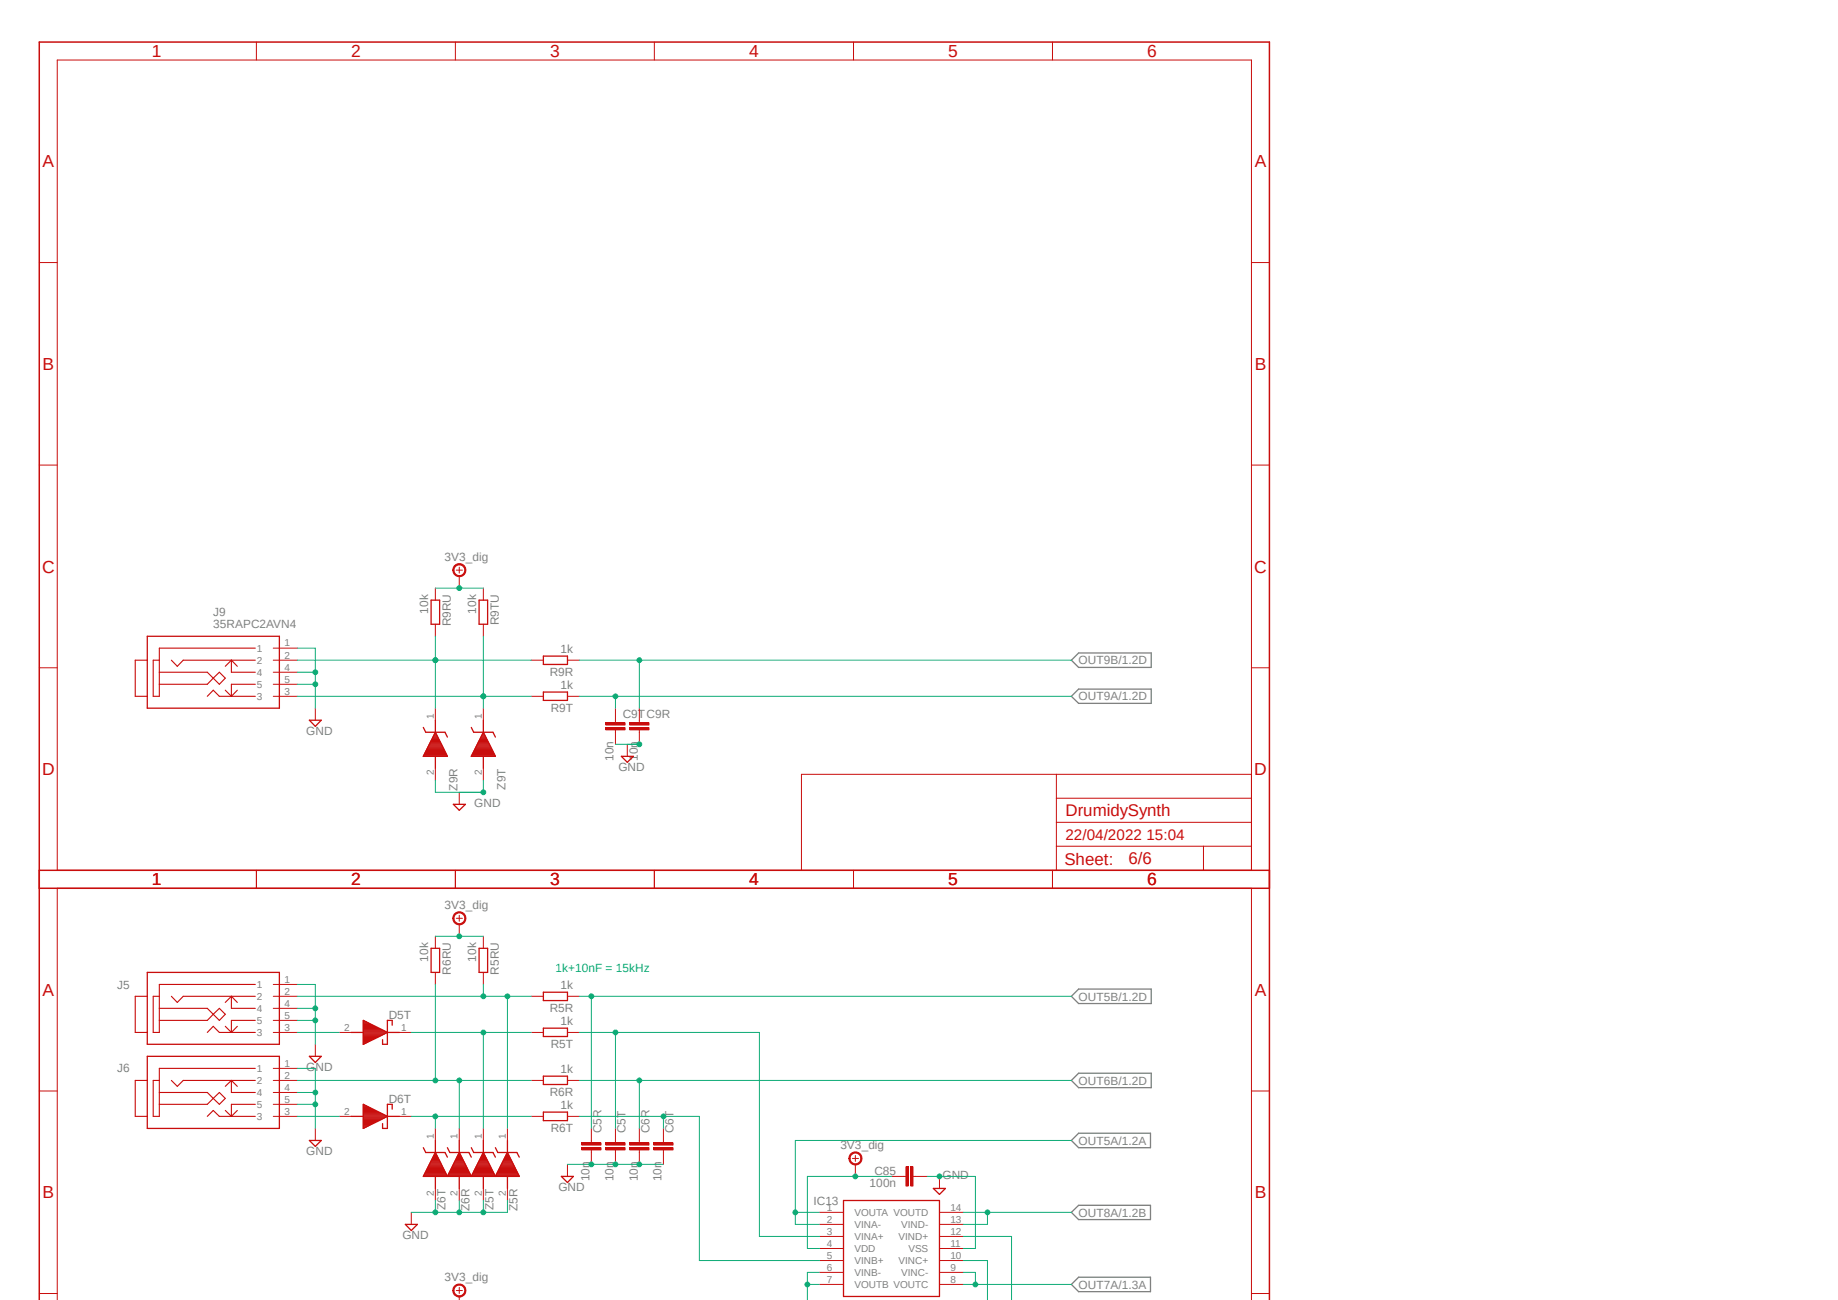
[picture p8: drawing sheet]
<svg xmlns="http://www.w3.org/2000/svg" width="420mm" height="297mm" viewBox="0 0 420 297" stroke-linecap="round" stroke-linejoin="round" font-family="sans-serif">
<path d="M8.4 9.2l141.8 287.9M290.5 9.2l-141.7 287.9" fill="none" stroke="#fff" stroke-width=".23"/>
<path d="M244.8 150.8l1.7-1.6h16.6v3.3h-16.6zM246.5 157.4h16.6v3.3h-16.6l-1.7-1.6zM244.8 227.6l1.7-1.6h16.6v3.3h-16.6zM246.5 245.2h16.6v3.3h-16.6l-1.7-1.7zM244.8 260.6l1.7-1.7h16.4v3.3h-16.4zM244.8 277l1.7-1.6h16.4v3.2h-16.4zM244.8 293.5l1.7-1.7h16.4v3.3h-16.4z" fill="none" stroke="#808080" stroke-width=".3"/>
<path d="M9 297.1v-98.3h281.1v98.3" fill="none" stroke="#c90d0c" stroke-width=".34"/>
<g fill="none" stroke="#c90d0c" stroke-width=".23">
<path d="M58.6 198.8v4.1M104.1 198.8v4.1M149.5 198.8v4.1M195 198.8v4.1M240.5 198.8v4.1M62.4 224.9h5.5M62.4 227.6h5.5M62.4 235.9h5.5M62.4 230.4h5.5M62.4 233.1h5.5M9 249.3h4.1M62.4 244.1h5.5"/>
<path d="M62.4 246.8h5.5M62.4 255.1h5.5M62.4 249.6h5.5M62.4 252.3h5.5M286 249.3h4.1M187.2 277h5.5M187.2 279.7h5.5M194.8 264.7h1.4M195.5 264v1.3M214.7 277h5.4M214.7 279.7h5.4M9 295.5h4.1"/>
<path d="M13.1 297.1v-94.2h272.9v94.2M187.2 282.5h5.5M187.2 285.2h5.5M187.2 288h5.5M187.2 290.7h5.5M187.2 293.5h5.5M214.7 282.5h5.4M214.7 285.2h5.4M214.7 288h5.4M214.7 290.7h5.4M214.7 293.5h5.4M286 295.5h4.1"/>
</g>
<path d="M33.7 222.2h30.1v16.4h-30.1zM33.7 241.3h30.1v16.5h-30.1zM192.7 274.3h22v21.9h-22z" fill="none" stroke="#c90d0c" stroke-width=".3"/>
<g fill="none" stroke="#c90d0c" stroke-width=".25">
<path d="M33.7 227.6h-2.8v8.3h2.8M36.4 230.4h11l2.7 2.7 1.4-1.4-1.4-1.3-2.7 2.7h-11M39.2 227.6l1.3 1.4 1.4-1.4h16.4M47.4 235.9l1.3-1.4 1.4 1.4h8.2M51.5 234.5l1.4 1.4M52.9 227.6v2.8h5.4M52.9 227.6l-1.4 1.4M52.9 227.6l1.3 1.4M54.2 234.5l-1.3 1.4M58.3 224.9h-21.9v11h-1.4v-8.3h1.4M58.3 233.1h-5.4v2.8M33.7 246.8h-2.8v8.3h2.8"/>
<path d="M36.4 249.6h11l1.3 1.4M39.2 246.8l1.3 1.4 1.4-1.4h16.4M47.4 255.1l1.3-1.4 1.4 1.4h8.2M48.7 251l1.4-1.4 1.4 1.4-1.4 1.3zM48.7 251l-1.3 1.3h-11M51.5 253.7l1.4 1.4M52.9 246.8v2.8h5.4M52.9 246.8l-1.4 1.4M52.9 246.8l1.3 1.4M54.2 253.7l-1.3 1.4M58.3 244.1h-21.9v11h-1.4v-8.3h1.4M58.3 252.3h-5.4v2.8"/>
</g>
<path d="M194.3 263.7a1.51 1.51 0 0 1 2.4 .1 1.51 1.51 0 0 1-.8 2.3 1.51 1.51 0 0 1-1.9-1.4h.2a1.24 1.24 0 0 1 1.7-1.2 1.24 1.24 0 0 1 .4 2 1.24 1.24 0 0 1-2-.4l-.1-.4h-.2z" fill-rule="evenodd" fill="#c90d0c"/>
<path d="M194.3 263.7a1.51 1.51 0 0 1 2.4 .1 1.51 1.51 0 0 1-.8 2.3 1.51 1.51 0 0 1-1.9-1.4h.2a1.24 1.24 0 0 1 1.7-1.2 1.24 1.24 0 0 1 .4 2 1.24 1.24 0 0 1-2-.4l-.1-.4h-.2zM195.5 266v2.8M206.4 268.8h.6M208.6 268.8h.6M214.7 268.8v2.7" fill="none" stroke="#c90d0c" stroke-width=".23"/>
<path d="M213.3 271.5h2.7l-1.3 1.4z" fill="none" stroke="#c90d0c" stroke-width=".3"/>
<path d="M208.1 266.6h.5v4.4h-.5z" fill-rule="evenodd" fill="#c90d0c"/>
<path d="M208.1 266.6h.5v4.4h-.5z" fill="none" stroke="#c90d0c" stroke-width=".23"/>
<path d="M207 266.6h.5v4.4h-.5z" fill-rule="evenodd" fill="#c90d0c"/>
<g fill="none" stroke="#c90d0c" stroke-width=".23">
<path d="M72.1 238.6v2.7M77.6 235.9h2.7M91.3 235.9h2.7M121.4 235.9h2.8M121.4 227.6h2.8M129.7 235.9h2.7M129.7 227.6h2.7M72.1 257.8v2.8M77.6 255.1h2.7M91.3 255.1h2.7M121.4 255.1h2.8M121.4 246.8h2.8"/>
<path d="M129.7 255.1h2.7M129.7 246.8h2.7M135.1 260.6v.5M135.1 262.8v.5M203.7 268.8h2.7M207 266.6h.5v4.4h-.5zM209.2 268.8h2.7"/>
</g>
<g fill="none" stroke="#c90d0c" stroke-width=".3">
<path d="M80.3 235.9h2.7M83 233.1l5.5 2.8-5.5 2.7zM83 238.5h.2M83 238.3h.6M83 238.1h1M83 237.9h1.5M83 237.7h1.9M83 237.5h2.3M83 237.3h2.7M83 237.1h3.1M83 236.9h3.6M83 236.6h4"/>
<path d="M83 236.4h4.4M83 236.2h4.8M83 236h5.2M83 235.8h5.3M83 235.6h4.9M83 235.4h4.5M83 235.2h4.1M83 234.9h3.7M83 234.7h3.2M83 234.5h2.8M83 234.3h2.4M83 234.1h2"/>
<path d="M83 233.9h1.5M83 233.7h1.1M83 233.5h.7M83 233.3h.3M88.5 235.9h2.8M89.6 234.2v-1.1h-1.1v5.5h-1.1v-1.1M124.2 226.7h5.5v1.9h-5.5zM124.2 234.9h5.5v1.9h-5.5zM70.7 241.3h2.7l-1.3 1.4zM80.3 255.1h2.7M83 252.3l5.5 2.8-5.5 2.7zM83 257.7h.2"/>
<path d="M83 257.5h.7M83 257.3h1.1M83 257.1h1.5M83 256.9h1.9M83 256.7h2.3M83 256.5h2.8M83 256.2h3.2M83 256h3.6M83 255.8h4M83 255.6h4.4M83 255.4h4.8M83 255.2h5.3"/>
<path d="M83 255h5.3M83 254.8h4.9M83 254.6h4.5M83 254.3h4M83 254.1h3.6M83 253.9h3.2M83 253.7h2.8M83 253.5h2.3M83 253.3h1.9M83 253.1h1.5M83 252.9h1.1M83 252.6h.7"/>
<path d="M83 252.4h.3M88.5 255.1h2.8M89.6 253.4v-1.1h-1.1v5.5h-1.1v-1.1M124.2 254.1h5.5v1.9h-5.5zM124.2 245.9h5.5v1.9h-5.5zM70.7 260.6h2.7l-1.3 1.3z"/>
</g>
<path d="M132.9 262.2h4.4v.5h-4.4z" fill-rule="evenodd" fill="#c90d0c"/>
<path d="M132.9 262.2h4.4v.5h-4.4z" fill="none" stroke="#c90d0c" stroke-width=".23"/>
<path d="M132.9 261.1h4.4v.5h-4.4z" fill-rule="evenodd" fill="#c90d0c"/>
<path d="M135.1 257.8v2.8M132.9 261.1h4.4v.5h-4.4zM135.1 263.3v2.7M140.6 260.6v.5M140.6 262.8v.5" fill="none" stroke="#c90d0c" stroke-width=".23"/>
<path d="M138.4 262.2h4.4v.5h-4.4z" fill-rule="evenodd" fill="#c90d0c"/>
<path d="M138.4 262.2h4.4v.5h-4.4z" fill="none" stroke="#c90d0c" stroke-width=".23"/>
<path d="M138.4 261.1h4.4v.5h-4.4z" fill-rule="evenodd" fill="#c90d0c"/>
<path d="M140.6 257.8v2.8M138.4 261.1h4.4v.5h-4.4zM140.6 263.3v2.7M146.1 260.6v.5M146.1 262.8v.5" fill="none" stroke="#c90d0c" stroke-width=".23"/>
<path d="M143.9 262.2h4.4v.5h-4.4z" fill-rule="evenodd" fill="#c90d0c"/>
<path d="M143.9 262.2h4.4v.5h-4.4z" fill="none" stroke="#c90d0c" stroke-width=".23"/>
<path d="M143.9 261.1h4.4v.5h-4.4z" fill-rule="evenodd" fill="#c90d0c"/>
<path d="M146.1 257.8v2.8M143.9 261.1h4.4v.5h-4.4zM146.1 263.3v2.7M151.6 260.6v.5M151.6 262.8v.5" fill="none" stroke="#c90d0c" stroke-width=".23"/>
<path d="M149.4 262.2h4.4v.5h-4.4z" fill-rule="evenodd" fill="#c90d0c"/>
<path d="M149.4 262.2h4.4v.5h-4.4z" fill="none" stroke="#c90d0c" stroke-width=".23"/>
<path d="M149.4 261.1h4.4v.5h-4.4z" fill-rule="evenodd" fill="#c90d0c"/>
<g fill="none" stroke="#c90d0c" stroke-width=".23">
<path d="M99.5 213.9v2.8M104.3 209.8h1.4M104.9 209.1v1.4M110.4 213.9v2.8M99.5 222.2v2.7M110.4 222.2v2.7M99.5 257.8v2.8M104.9 257.8v2.8M110.4 257.8v2.8M116 257.8v2.8M151.6 257.8v2.8M94 277v2.7"/>
<path d="M99.5 271.5v2.8M104.9 271.5v2.8M110.4 271.5v2.8M116 271.5v2.8M129.7 266v2.8M149.4 261.1h4.4v.5h-4.4zM151.6 263.3v2.7"/>
</g>
<g fill="none" stroke="#c90d0c" stroke-width=".3">
<path d="M98.5 216.7h2v5.5h-2zM109.5 216.7h1.9v5.5h-1.9zM92.6 279.7h2.8l-1.4 1.4zM96.7 262.2l.6 1.1h4.4l.5 1.1M96.8 268.6h5.4M96.9 268.5h5.2M97 268.3h4.9M97.1 268.1h4.8M97.2 267.8h4.5M97.3 267.6h4.3M97.4 267.4h4.1M97.5 267.2h3.9"/>
<path d="M97.6 267h3.7M97.7 266.8h3.5M97.8 266.6h3.3M98 266.4h3M98 266.1h2.9M98.2 265.9h2.6M98.3 265.7h2.4M98.4 265.5h2.2M98.5 265.3h2M98.6 265.1h1.8M98.7 264.9h1.6M98.8 264.7h1.4"/>
<path d="M98.9 264.5h1.2M99 264.2h.9M99.1 264h.8M99.2 263.8h.5M99.3 263.6h.4M99.4 263.4h.1M99.5 263.3l-2.8 5.5h22l-2.7-5.5M99.5 260.6v2.7M99.5 268.8v2.7M99.5 263.3l2.7 5.5 2.7-5.5M102.2 262.2l.6 1.1h4.3l.6 1.1M102.3 268.6h5.4"/>
<path d="M102.4 268.5h5.1M102.5 268.3h4.9M102.6 268.1h4.7M102.7 267.8h4.5M102.8 267.6h4.3M102.9 267.4h4.1M103 267.2h3.9M103.1 267h3.7M103.2 266.8h3.5M103.3 266.6h3.3M103.4 266.4h3.1M103.5 266.1h2.9"/>
<path d="M103.6 265.9h2.7M103.8 265.7h2.4M103.8 265.5h2.3M104 265.3h2M104.1 265.1h1.8M104.2 264.9h1.5M104.3 264.7h1.4M104.4 264.5h1.1M104.5 264.2h1M104.6 264h.7M104.7 263.8h.5M104.8 263.6h.3"/>
<path d="M104.9 263.4h.1M104.9 260.6v2.7M104.9 268.8v2.7M104.9 263.3l2.8 5.5 2.7-5.5M107.7 262.2l.5 1.1h4.4l.6 1.1M107.8 268.6h5.3M107.9 268.5h5.1M108 268.3h4.9M108.1 268.1h4.7M108.2 267.8h4.5M108.3 267.6h4.3M108.4 267.4h4.1"/>
<path d="M108.5 267.2h3.9M108.6 267h3.7M108.7 266.8h3.5M108.8 266.6h3.3M108.9 266.4h3.1M109 266.1h2.9M109.1 265.9h2.7M109.2 265.7h2.5M109.3 265.5h2.2M109.4 265.3h2.1M109.6 265.1h1.7M109.6 264.9h1.7"/>
<path d="M109.8 264.7h1.3M109.9 264.5h1.1M110 264.2h.9M110.1 264h.7M110.2 263.8h.5M110.3 263.6h.3M110.4 263.4h.1M110.4 260.6v2.7M110.4 268.8v2.7M110.4 263.3l2.8 5.5 2.8-5.5M113.2 262.2l.5 1.1h4.4l.6 1.1M113.2 268.6h5.4"/>
<path d="M113.4 268.5h5.1M113.5 268.3h4.9M113.6 268.1h4.7M113.7 267.8h4.5M113.8 267.6h4.3M113.9 267.4h4.1M114 267.2h3.9M114.1 267h3.7M114.2 266.8h3.5M114.3 266.6h3.3M114.4 266.4h3.1M114.5 266.1h2.8"/>
<path d="M114.6 265.9h2.7M114.7 265.7h2.4M114.8 265.5h2.3M114.9 265.3h2M115 265.1h1.8M115.1 264.9h1.6M115.2 264.7h1.4M115.4 264.5h1.1M115.4 264.2h1M115.6 264h.7M115.7 263.8h.5M115.8 263.6h.3"/>
<path d="M115.9 263.4h.1M116 260.6v2.7M116 268.8v2.7M128.3 268.8h2.7l-1.3 1.4z"/>
</g>
<path d="M103.8 208.8a1.51 1.51 0 0 1 2.4 .1 1.51 1.51 0 0 1-.8 2.3 1.51 1.51 0 0 1-1.9-1.4h.2a1.24 1.24 0 0 1 1.7-1.2 1.24 1.24 0 0 1 .4 2.1 1.24 1.24 0 0 1-2-.5l-.1-.4h-.2z" fill-rule="evenodd" fill="#c90d0c"/>
<path d="M103.8 208.8a1.51 1.51 0 0 1 2.4 .1 1.51 1.51 0 0 1-.8 2.3 1.51 1.51 0 0 1-1.9-1.4h.2a1.24 1.24 0 0 1 1.7-1.2 1.24 1.24 0 0 1 .4 2.1 1.24 1.24 0 0 1-2-.5l-.1-.4h-.2zM104.9 211.2v2.7M104.3 294.9h1.4M104.9 294.1v1.4" fill="none" stroke="#c90d0c" stroke-width=".23"/>
<path d="M103.8 293.9a1.51 1.51 0 0 1 2.4 .1 1.51 1.51 0 0 1-.8 2.3 1.51 1.51 0 0 1-1.9-1.4h.2a1.24 1.24 0 0 1 1.7-1.2 1.24 1.24 0 0 1 .4 2 1.24 1.24 0 0 1-2-.4l-.1-.4h-.2z" fill-rule="evenodd" fill="#c90d0c"/>
<g fill="none" stroke="#c90d0c" stroke-width=".23">
<path d="M13.1 13.7h272.9v185.1h-272.9zM58.6 9.6v4.1M104.1 9.6v4.1M149.5 9.6v4.1M195 9.6v4.1M240.5 9.6v4.1M9 60h4.1M286 60h4.1M9 106.3h4.1M286 106.3h4.1M9 152.6h4.1M62.4 148.1h5.5"/>
<path d="M62.4 150.8h5.5M62.4 159.1h5.5M62.4 153.6h5.5M62.4 156.3h5.5M121.4 150.8h2.8M121.4 159.1h2.8M129.7 150.8h2.7M129.7 159.1h2.7M286 152.6h4.1M72.1 161.8v2.7M146.1 164.5v.6M146.1 166.8v.5"/>
<path d="M241.4 176.9v21.9M286 176.9h-102.9v21.9M58.6 198.8v4.1M104.1 198.8v4.1M149.5 198.8v4.1M195 198.8v4.1M240.5 198.8v4.1M241.4 193.3h44.6M241.4 187.9h44.6M241.4 182.4h44.6M275 193.3v5.5M103.8 293.9a1.51 1.51 0 0 1 2.4 .1 1.51 1.51 0 0 1-.8 2.3 1.51 1.51 0 0 1-1.9-1.4h.2a1.24 1.24 0 0 1 1.7-1.2 1.24 1.24 0 0 1 .4 2 1.24 1.24 0 0 1-2-.4l-.1-.4h-.2z"/>
<path d="M104.9 296.2v.9"/>
</g>
<path d="M9 9.6h281.1v193.3h-281.1z" fill="none" stroke="#c90d0c" stroke-width=".34"/>
<path d="M33.7 145.4h30.1v16.4h-30.1zM124.2 149.9h5.5v1.9h-5.5zM124.2 158.1h5.5v1.9h-5.5zM70.7 164.5h2.7l-1.3 1.4z" fill="none" stroke="#c90d0c" stroke-width=".3"/>
<path d="M33.7 150.8h-2.8v8.3h2.8M36.4 153.6h11l2.7 2.7 1.4-1.4-1.4-1.3-2.7 2.7h-11M39.2 150.8l1.3 1.4 1.4-1.4h16.4M47.4 159.1l1.3-1.4 1.4 1.4h8.2M51.5 157.7l1.4 1.4M52.9 150.8v2.8h5.4M52.9 150.8l-1.4 1.4M52.9 150.8l1.3 1.4M54.2 157.7l-1.3 1.4M58.3 148.1h-21.9v11h-1.4v-8.3h1.4M58.3 156.3h-5.4v2.8" fill="none" stroke="#c90d0c" stroke-width=".25"/>
<path d="M143.9 166.2h4.4v.6h-4.4z" fill-rule="evenodd" fill="#c90d0c"/>
<path d="M143.9 166.2h4.4v.6h-4.4z" fill="none" stroke="#c90d0c" stroke-width=".23"/>
<path d="M143.9 165.1h4.4v.6h-4.4z" fill-rule="evenodd" fill="#c90d0c"/>
<path d="M140.6 164.5v.6M140.6 166.8v.5M143.9 165.1h4.4v.6h-4.4zM146.1 161.8v2.7M146.1 167.3v2.8" fill="none" stroke="#c90d0c" stroke-width=".23"/>
<path d="M138.4 166.2h4.4v.6h-4.4z" fill-rule="evenodd" fill="#c90d0c"/>
<path d="M138.4 166.2h4.4v.6h-4.4z" fill="none" stroke="#c90d0c" stroke-width=".23"/>
<path d="M138.4 165.1h4.4v.6h-4.4z" fill-rule="evenodd" fill="#c90d0c"/>
<g fill="none" stroke="#c90d0c" stroke-width=".23">
<path d="M99.5 134.4v2.7M104.3 130.3h1.4M104.9 129.6v1.3M110.4 134.4v2.7M99.5 142.6v2.8M110.4 142.6v2.8M99.5 161.8v2.7M99.5 175.5v2.8M110.4 161.8v2.7M110.4 175.5v2.8M138.4 165.1h4.4v.6h-4.4zM140.6 161.8v2.7"/>
<path d="M140.6 167.3v2.8M143.3 170.1v2.7M104.9 181v2.8"/>
</g>
<g fill="none" stroke="#c90d0c" stroke-width=".3">
<path d="M98.5 137.1h2v5.5h-2zM109.5 137.1h1.9v5.5h-1.9zM96.7 166.2l.6 1.1h4.4l.5 1.1M96.7 172.8h5.5M96.9 172.6h5.2M96.9 172.3h5.1M97.1 172.1h4.8M97.2 171.9h4.6M97.3 171.7h4.4M97.4 171.5h4.2M97.5 171.3h4M97.6 171.1h3.8"/>
<path d="M97.7 170.9h3.6M97.8 170.6h3.4M97.9 170.4h3.1M98 170.2h3M98.1 170h2.7M98.2 169.8h2.6M98.3 169.6h2.3M98.4 169.4h2.1M98.6 169.2h1.8M98.6 169h1.7M98.8 168.8h1.4M98.8 168.6h1.3"/>
<path d="M99 168.4h1M99.1 168.1h.8M99.2 167.9h.6M99.3 167.7h.4M99.4 167.5h.2M99.5 167.3l2.7 5.5h-5.5zM99.5 164.5v2.8M99.5 172.8v2.7M107.7 166.2l.5 1.1h4.4l.6 1.1M107.7 172.8h5.5M107.8 172.6h5.3M107.9 172.3h5.1"/>
<path d="M108 172.1h4.9M108.1 171.9h4.7M108.2 171.7h4.4M108.3 171.5h4.3M108.5 171.3h3.9M108.5 171.1h3.9M108.7 170.9h3.5M108.8 170.6h3.3M108.9 170.4h3.1M109 170.2h2.9M109.1 170h2.7M109.2 169.8h2.5"/>
<path d="M109.3 169.6h2.3M109.4 169.4h2.1M109.5 169.2h1.9M109.6 169h1.7M109.7 168.8h1.5M109.8 168.6h1.3M109.9 168.4h1.1M110 168.1h.9M110.2 167.9h.5M110.2 167.7h.5M110.4 167.5h.1M110.4 167.3l2.8 5.5h-5.5z"/>
<path d="M110.4 164.5v2.8M110.4 172.8v2.7M142 172.8h2.7l-1.4 1.4zM103.6 183.8h2.7l-1.4 1.3z"/>
</g>
<path d="M103.8 129.3a1.51 1.51 0 0 1 2.4 .1 1.51 1.51 0 0 1-.8 2.3 1.51 1.51 0 0 1-1.9-1.4h.2a1.24 1.24 0 0 1 1.7-1.2 1.24 1.24 0 0 1 .4 2 1.24 1.24 0 0 1-2-.4l-.1-.4h-.2z" fill-rule="evenodd" fill="#c90d0c"/>
<path d="M103.8 129.3a1.51 1.51 0 0 1 2.4 .1 1.51 1.51 0 0 1-.8 2.3 1.51 1.51 0 0 1-1.9-1.4h.2a1.24 1.24 0 0 1 1.7-1.2 1.24 1.24 0 0 1 .4 2 1.24 1.24 0 0 1-2-.4l-.1-.4h-.2zM104.9 131.7v2.7" fill="none" stroke="#c90d0c" stroke-width=".23"/>
<path d="M203.7 268.8h-19.2v16.4h2.7" fill="none" stroke="#0dab76" stroke-width=".23"/>
<circle cx="195.5" cy="268.8" r=".55" fill="#0dab76"/>
<g fill="none" stroke="#0dab76" stroke-width=".23">
<path d="M104.9 213.9h5.5"/>
<circle cx="195.5" cy="268.8" r=".55"/>
</g>
<circle cx="104.9" cy="213.9" r=".55" fill="#0dab76"/>
<g fill="none" stroke="#0dab76" stroke-width=".23">
<path d="M104.9 134.4h5.5M99.5 213.9h5.4"/>
<circle cx="104.9" cy="213.9" r=".55"/>
</g>
<circle cx="104.9" cy="134.4" r=".55" fill="#0dab76"/>
<g fill="none" stroke="#0dab76" stroke-width=".23">
<path d="M99.5 134.4h5.4M211.9 268.8h2.8M220.1 285.2h2.8"/>
<circle cx="104.9" cy="134.4" r=".55"/>
</g>
<circle cx="214.7" cy="268.8" r=".55" fill="#0dab76"/>
<g fill="none" stroke="#0dab76" stroke-width=".23">
<path d="M67.9 224.9h4.2v13.7M67.9 230.4h4.2M214.7 268.8h8.2v16.4"/>
<circle cx="214.7" cy="268.8" r=".55"/>
</g>
<circle cx="72.1" cy="230.4" r=".55" fill="#0dab76"/>
<g fill="none" stroke="#0dab76" stroke-width=".23">
<path d="M67.9 233.1h4.2"/>
<circle cx="72.1" cy="230.4" r=".55"/>
</g>
<circle cx="72.1" cy="233.1" r=".55" fill="#0dab76"/>
<g fill="none" stroke="#0dab76" stroke-width=".23">
<path d="M67.9 244.1h4.2v13.7M67.9 249.6h4.2"/>
<circle cx="72.1" cy="233.1" r=".55"/>
</g>
<circle cx="72.1" cy="249.6" r=".55" fill="#0dab76"/>
<g fill="none" stroke="#0dab76" stroke-width=".23">
<path d="M67.9 252.3h4.2"/>
<circle cx="72.1" cy="249.6" r=".55"/>
</g>
<circle cx="72.1" cy="252.3" r=".55" fill="#0dab76"/>
<g fill="none" stroke="#0dab76" stroke-width=".23">
<path d="M129.7 266h10.9"/>
<circle cx="72.1" cy="252.3" r=".55"/>
</g>
<circle cx="135.1" cy="266" r=".55" fill="#0dab76"/>
<g fill="none" stroke="#0dab76" stroke-width=".23">
<path d="M140.6 266h5.5"/>
<circle cx="135.1" cy="266" r=".55"/>
</g>
<circle cx="140.6" cy="266" r=".55" fill="#0dab76"/>
<g fill="none" stroke="#0dab76" stroke-width=".23">
<path d="M146.1 266h5.5"/>
<circle cx="140.6" cy="266" r=".55"/>
</g>
<circle cx="146.1" cy="266" r=".55" fill="#0dab76"/>
<g fill="none" stroke="#0dab76" stroke-width=".23">
<path d="M99.5 274.3v2.7M104.9 274.3v2.7h-10.9"/>
<circle cx="146.1" cy="266" r=".55"/>
</g>
<circle cx="99.5" cy="277" r=".55" fill="#0dab76"/>
<g fill="none" stroke="#0dab76" stroke-width=".23">
<path d="M110.4 274.3v2.7h-5.5"/>
<circle cx="99.5" cy="277" r=".55"/>
</g>
<circle cx="104.9" cy="277" r=".55" fill="#0dab76"/>
<g fill="none" stroke="#0dab76" stroke-width=".23">
<path d="M116 274.3v2.7h-5.6"/>
<circle cx="104.9" cy="277" r=".55"/>
</g>
<circle cx="110.4" cy="277" r=".55" fill="#0dab76"/>
<g fill="none" stroke="#0dab76" stroke-width=".23">
<path d="M67.9 148.1h4.2v13.7M67.9 153.6h4.2"/>
<circle cx="110.4" cy="277" r=".55"/>
</g>
<circle cx="72.1" cy="153.6" r=".55" fill="#0dab76"/>
<g fill="none" stroke="#0dab76" stroke-width=".23">
<path d="M67.9 156.3h4.2"/>
<circle cx="72.1" cy="153.6" r=".55"/>
</g>
<circle cx="72.1" cy="156.3" r=".55" fill="#0dab76"/>
<g fill="none" stroke="#0dab76" stroke-width=".23">
<path d="M140.6 170.1h5.5"/>
<circle cx="72.1" cy="156.3" r=".55"/>
</g>
<circle cx="146.1" cy="170.1" r=".55" fill="#0dab76"/>
<g fill="none" stroke="#0dab76" stroke-width=".23">
<path d="M99.5 178.3v2.7h10.9v-2.7"/>
<circle cx="146.1" cy="170.1" r=".55"/>
</g>
<circle cx="110.4" cy="181" r=".55" fill="#0dab76"/>
<g fill="none" stroke="#0dab76" stroke-width=".23">
<path d="M181.7 277h5.5M244.8 260.6h-63.1v19.1h5.5"/>
<circle cx="110.4" cy="181" r=".55"/>
</g>
<circle cx="181.7" cy="277" r=".55" fill="#0dab76"/>
<g fill="none" stroke="#0dab76" stroke-width=".23">
<path d="M187.2 290.7h-2.7v2.8h2.7"/>
<circle cx="181.7" cy="277" r=".55"/>
</g>
<circle cx="184.5" cy="293.5" r=".55" fill="#0dab76"/>
<g fill="none" stroke="#0dab76" stroke-width=".23">
<path d="M220.1 277h24.7M225.6 277v2.7h-5.5M184.5 293.5v3.6"/>
<circle cx="184.5" cy="293.5" r=".55"/>
</g>
<circle cx="225.6" cy="277" r=".55" fill="#0dab76"/>
<g fill="none" stroke="#0dab76" stroke-width=".23">
<path d="M220.1 293.5h24.7M220.1 290.7h2.8v2.8"/>
<circle cx="225.6" cy="277" r=".55"/>
</g>
<circle cx="222.9" cy="293.5" r=".55" fill="#0dab76"/>
<g fill="none" stroke="#0dab76" stroke-width=".23">
<path d="M110.4 227.6h11M116 227.6v30.2"/>
<circle cx="222.9" cy="293.5" r=".55"/>
</g>
<circle cx="116" cy="227.6" r=".55" fill="#0dab76"/>
<g fill="none" stroke="#0dab76" stroke-width=".23">
<path d="M110.4 224.9v2.7"/>
<circle cx="116" cy="227.6" r=".55"/>
</g>
<circle cx="110.4" cy="227.6" r=".55" fill="#0dab76"/>
<g fill="none" stroke="#0dab76" stroke-width=".23">
<path d="M67.9 227.6h42.5M67.9 235.9h9.7M99.5 246.8h21.9M104.9 246.8v11"/>
<circle cx="110.4" cy="227.6" r=".55"/>
</g>
<circle cx="104.9" cy="246.8" r=".55" fill="#0dab76"/>
<g fill="none" stroke="#0dab76" stroke-width=".23">
<path d="M99.5 224.9v21.9"/>
<circle cx="104.9" cy="246.8" r=".55"/>
</g>
<circle cx="99.5" cy="246.8" r=".55" fill="#0dab76"/>
<g fill="none" stroke="#0dab76" stroke-width=".23">
<path d="M132.4 227.6h112.4M135.1 227.6v30.2M67.9 246.8h31.6M67.9 255.1h9.7"/>
<circle cx="99.5" cy="246.8" r=".55"/>
</g>
<circle cx="135.1" cy="227.6" r=".55" fill="#0dab76"/>
<g fill="none" stroke="#0dab76" stroke-width=".23">
<path d="M132.4 235.9h41.1v46.6M140.6 235.9v21.9"/>
<circle cx="135.1" cy="227.6" r=".55"/>
</g>
<circle cx="140.6" cy="235.9" r=".55" fill="#0dab76"/>
<g fill="none" stroke="#0dab76" stroke-width=".23">
<path d="M94 235.9h27.4M110.4 235.9v21.9M173.5 282.5h13.7"/>
<circle cx="140.6" cy="235.9" r=".55"/>
</g>
<circle cx="110.4" cy="235.9" r=".55" fill="#0dab76"/>
<g fill="none" stroke="#0dab76" stroke-width=".23">
<path d="M94 255.1h27.4M99.5 255.1v2.7"/>
<circle cx="110.4" cy="235.9" r=".55"/>
</g>
<circle cx="99.5" cy="255.1" r=".55" fill="#0dab76"/>
<g fill="none" stroke="#0dab76" stroke-width=".23">
<path d="M132.4 246.8h112.4M146.1 246.8v11M220.1 288h5.5v9.1M220.1 282.5h11v14.6"/>
<circle cx="99.5" cy="255.1" r=".55"/>
</g>
<circle cx="146.1" cy="246.8" r=".55" fill="#0dab76"/>
<g fill="none" stroke="#0dab76" stroke-width=".23">
<path d="M132.4 255.1h27.4v32.9h27.4M151.6 255.1v2.7"/>
<circle cx="146.1" cy="246.8" r=".55"/>
</g>
<circle cx="151.6" cy="255.1" r=".55" fill="#0dab76"/>
<g fill="none" stroke="#0dab76" stroke-width=".23">
<path d="M121.4 150.8h-21.9v11"/>
<circle cx="151.6" cy="255.1" r=".55"/>
</g>
<circle cx="99.5" cy="150.8" r=".55" fill="#0dab76"/>
<g fill="none" stroke="#0dab76" stroke-width=".23">
<path d="M99.5 145.4v5.4"/>
<circle cx="99.5" cy="150.8" r=".55"/>
</g>
<circle cx="99.5" cy="150.8" r=".55" fill="#0dab76"/>
<g fill="none" stroke="#0dab76" stroke-width=".23">
<path d="M67.9 150.8h31.6M110.4 159.1h11M110.4 145.4v16.4"/>
<circle cx="99.5" cy="150.8" r=".55"/>
</g>
<circle cx="110.4" cy="159.1" r=".55" fill="#0dab76"/>
<g fill="none" stroke="#0dab76" stroke-width=".23">
<path d="M67.9 159.1h42.5"/>
<circle cx="110.4" cy="159.1" r=".55"/>
</g>
<circle cx="110.4" cy="159.1" r=".55" fill="#0dab76"/>
<g fill="none" stroke="#0dab76" stroke-width=".23">
<path d="M132.4 150.8h112.4M146.1 150.8v11"/>
<circle cx="110.4" cy="159.1" r=".55"/>
</g>
<circle cx="146.1" cy="150.8" r=".55" fill="#0dab76"/>
<g fill="none" stroke="#0dab76" stroke-width=".23">
<path d="M132.4 159.1h112.4M140.6 159.1v2.7"/>
<circle cx="146.1" cy="150.8" r=".55"/>
</g>
<circle cx="140.6" cy="159.1" r=".55" fill="#0dab76"/>
<circle cx="140.6" cy="159.1" r=".55" fill="none" stroke="#0dab76" stroke-width=".23"/>
<g font-size="4" fill="#c90d0c">
<text x="34.7" y="13">1</text>
<text x="80.2" y="13">2</text>
<text x="125.7" y="13">3</text>
<text x="171.2" y="13">4</text>
<text x="216.7" y="13">5</text>
<text x="262.1" y="13">6</text>
<text x="9.7" y="38.2">A</text>
<text x="286.7" y="38.2">A</text>
<text x="9.7" y="84.5">B</text>
<text x="286.7" y="84.5">B</text>
<text x="9.6" y="130.8">C</text>
<text x="286.6" y="130.8">C</text>
<text x="9.6" y="177.1">D</text>
<text x="286.6" y="177.1">D</text>
<text x="34.7" y="202.3">1</text>
<text x="80.2" y="202.3">2</text>
<text x="125.7" y="202.3">3</text>
<text x="171.2" y="202.3">4</text>
<text x="216.7" y="202.3">5</text>
<text x="262.1" y="202.3">6</text>
<text x="9.7" y="227.5">A</text>
<text x="286.7" y="227.5">A</text>
<text x="9.7" y="273.8">B</text>
<text x="286.7" y="273.8">B</text>
</g>
<g font-size="3.9" fill="#c90d0c">
<text x="243.5" y="186.5">DrumidySynth</text>
<text x="243.2" y="197.6">Sheet:</text>
<text x="257.9" y="197.5">6/6</text>
</g>
<text font-size="3.5" fill="#c90d0c" x="243.5" y="192">22/04/2022 15:04</text>
<g font-size="2.7" fill="#808080">
<text x="101.6" y="128.2">3V3_dig</text>
<text x="48.7" y="143.6">35RAPC2AVN4</text>
<text x="48.7" y="140.8">J9</text>
<text x="97.8" y="140.2" transform="rotate(-90 97.8 140.2)">10k</text>
<text x="103" y="143.1" transform="rotate(-90 103 143.1)">R9RU</text>
<text x="108.8" y="140.2" transform="rotate(-90 108.8 140.2)">10k</text>
<text x="114" y="142.9" transform="rotate(-90 114 142.9)">R9TU</text>
<text x="128.1" y="149.2">1k</text>
<text x="125.6" y="154.3">R9R</text>
<text x="246.5" y="151.8">OUT9B/1.2D</text>
<text x="128.1" y="157.4">1k</text>
<text x="246.5" y="160">OUT9A/1.2D</text>
<text x="70" y="168">GND</text>
<text x="125.9" y="162.6">R9T</text>
<text x="142.3" y="164.1">C9TC9R</text>
<text x="140.2" y="173.9" transform="rotate(-90 140.2 173.9)">10n</text>
<text x="145.7" y="173.9" transform="rotate(-90 145.7 173.9)">10n</text>
<text x="141.3" y="176.2">GND</text>
<text x="104.6" y="180.6" transform="rotate(-90 104.6 180.6)">Z9R</text>
<text x="108.4" y="184.4">GND</text>
<text x="115.5" y="180.4" transform="rotate(-90 115.5 180.4)">Z9T</text>
<text x="101.6" y="207.8">3V3_dig</text>
<text x="97.8" y="219.8" transform="rotate(-90 97.8 219.8)">10k</text>
<text x="108.8" y="219.8" transform="rotate(-90 108.8 219.8)">10k</text>
<text x="26.8" y="225.8">J5</text>
<text x="103" y="222.7" transform="rotate(-90 103 222.7)">R6RU</text>
<text x="114" y="222.7" transform="rotate(-90 114 222.7)">R5RU</text>
<text x="128.1" y="226">1k</text>
<text x="88.8" y="232.7">D5T</text>
<text x="125.6" y="231.2">R5R</text>
<text x="246.5" y="228.6">OUT5B/1.2D</text>
<text x="125.9" y="239.4">R5T</text>
<text x="128.1" y="234.2">1k</text>
<text x="26.8" y="245">J6</text>
<text x="70" y="244.8">GND</text>
<text x="128.1" y="245.2">1k</text>
<text x="88.8" y="251.9">D6T</text>
<text x="125.6" y="250.4">R6R</text>
<text x="246.5" y="247.8">OUT6B/1.2D</text>
<text x="128.1" y="253.4">1k</text>
<text x="70" y="264">GND</text>
<text x="125.9" y="258.6">R6T</text>
<text x="137.5" y="258.9" transform="rotate(-90 137.5 258.9)">C5R</text>
<text x="143" y="258.9" transform="rotate(-90 143 258.9)">C5T</text>
<text x="148.4" y="258.9" transform="rotate(-90 148.4 258.9)">C6R</text>
<text x="153.9" y="258.9" transform="rotate(-90 153.9 258.9)">C6T</text>
<text x="192" y="262.6">3V3_dig</text>
<text x="246.5" y="261.5">OUT5A/1.2A</text>
<text x="134.7" y="269.9" transform="rotate(-90 134.7 269.9)">10n</text>
<text x="140.2" y="269.9" transform="rotate(-90 140.2 269.9)">10n</text>
<text x="145.7" y="269.9" transform="rotate(-90 145.7 269.9)">10n</text>
<text x="151.2" y="269.9" transform="rotate(-90 151.2 269.9)">10n</text>
<text x="199.8" y="268.4">C85</text>
<text x="215.3" y="269.5">GND</text>
<text x="127.6" y="272.2">GND</text>
<text x="185.9" y="275.2">IC13</text>
<text x="198.7" y="271.1">100n</text>
<text x="101.8" y="276.4" transform="rotate(-90 101.8 276.4)">Z6T</text>
<text x="107.3" y="276.6" transform="rotate(-90 107.3 276.6)">Z6R</text>
<text x="112.8" y="276.4" transform="rotate(-90 112.8 276.4)">Z5T</text>
<text x="118.3" y="276.6" transform="rotate(-90 118.3 276.6)">Z5R</text>
<text x="246.5" y="278">OUT8A/1.2B</text>
<text x="91.9" y="283.2">GND</text>
<text x="101.6" y="292.8">3V3_dig</text>
<text x="246.5" y="294.4">OUT7A/1.3A</text>
</g>
<text font-size="2.7" fill="#0dab76" x="126.9" y="222.2">1k+10nF = 15kHz</text>
<g font-size="2.3" fill="#808080">
<text x="58.7" y="148.9">1</text>
<text x="65" y="147.7">1</text>
<text x="58.7" y="151.7">2</text>
<text x="58.7" y="154.4">4</text>
<text x="65" y="150.5">2</text>
<text x="65" y="153.2">4</text>
<text x="65" y="156">5</text>
<text x="58.7" y="159.9">3</text>
<text x="58.7" y="157.1">5</text>
<text x="65" y="158.7">3</text>
<text x="99.1" y="164.2" transform="rotate(-90 99.1 164.2)">1</text>
<text x="110.1" y="164.2" transform="rotate(-90 110.1 164.2)">1</text>
<text x="99.1" y="177.2" transform="rotate(-90 99.1 177.2)">2</text>
<text x="110.1" y="177.2" transform="rotate(-90 110.1 177.2)">2</text>
<text x="58.7" y="225.7">1</text>
<text x="65" y="224.5">1</text>
<text x="65" y="227.2">2</text>
<text x="58.7" y="228.5">2</text>
<text x="58.7" y="231.2">4</text>
<text x="58.7" y="233.9">5</text>
<text x="65" y="230">4</text>
<text x="65" y="232.7">5</text>
<text x="58.7" y="236.7">3</text>
<text x="65" y="235.5">3</text>
<text x="78.6" y="235.5">2</text>
<text x="91.7" y="235.5">1</text>
<text x="58.7" y="244.9">1</text>
<text x="65" y="243.7">1</text>
<text x="58.7" y="247.6">2</text>
<text x="58.7" y="250.4">4</text>
<text x="65" y="246.5">2</text>
<text x="65" y="249.2">4</text>
<text x="65" y="251.9">5</text>
<text x="58.7" y="255.9">3</text>
<text x="58.7" y="253.2">5</text>
<text x="65" y="254.7">3</text>
<text x="78.6" y="254.7">2</text>
<text x="91.7" y="254.7">1</text>
<text x="99.1" y="260.2" transform="rotate(-90 99.1 260.2)">1</text>
<text x="104.6" y="260.2" transform="rotate(-90 104.6 260.2)">1</text>
<text x="110.1" y="260.2" transform="rotate(-90 110.1 260.2)">1</text>
<text x="115.6" y="260.2" transform="rotate(-90 115.6 260.2)">1</text>
<text x="99.1" y="273.2" transform="rotate(-90 99.1 273.2)">2</text>
<text x="104.6" y="273.2" transform="rotate(-90 104.6 273.2)">2</text>
<text x="110.1" y="273.2" transform="rotate(-90 110.1 273.2)">2</text>
<text x="115.6" y="273.2" transform="rotate(-90 115.6 273.2)">2</text>
<text x="188.9" y="276.6">1</text>
<text x="188.9" y="279.4">2</text>
<text x="195.2" y="277.8">VOUTA VOUTD</text>
<text x="195.2" y="280.6">VINA-</text>
<text x="205.9" y="280.6">VIND-</text>
<text x="217.2" y="276.6">14</text>
<text x="217.2" y="279.4">13</text>
<text x="188.9" y="282.1">3</text>
<text x="188.9" y="284.9">4</text>
<text x="188.9" y="287.6">5</text>
<text x="195.2" y="283.3">VINA+</text>
<text x="195.2" y="286">VDD</text>
<text x="205.3" y="283.3">VIND+</text>
<text x="207.6" y="286">VSS</text>
<text x="217.2" y="282.1">12</text>
<text x="217.2" y="284.9">11</text>
<text x="217.2" y="287.6">10</text>
<text x="188.9" y="290.3">6</text>
<text x="188.9" y="293.1">7</text>
<text x="195.2" y="288.8">VINB+</text>
<text x="195.2" y="291.5">VINB-</text>
<text x="205.3" y="288.8">VINC+</text>
<text x="205.9" y="291.5">VINC-</text>
<text x="217.2" y="290.3">9</text>
<text x="217.2" y="293.1">8</text>
<text x="195.2" y="294.3">VOUTB VOUTC</text>
</g>
</svg>
